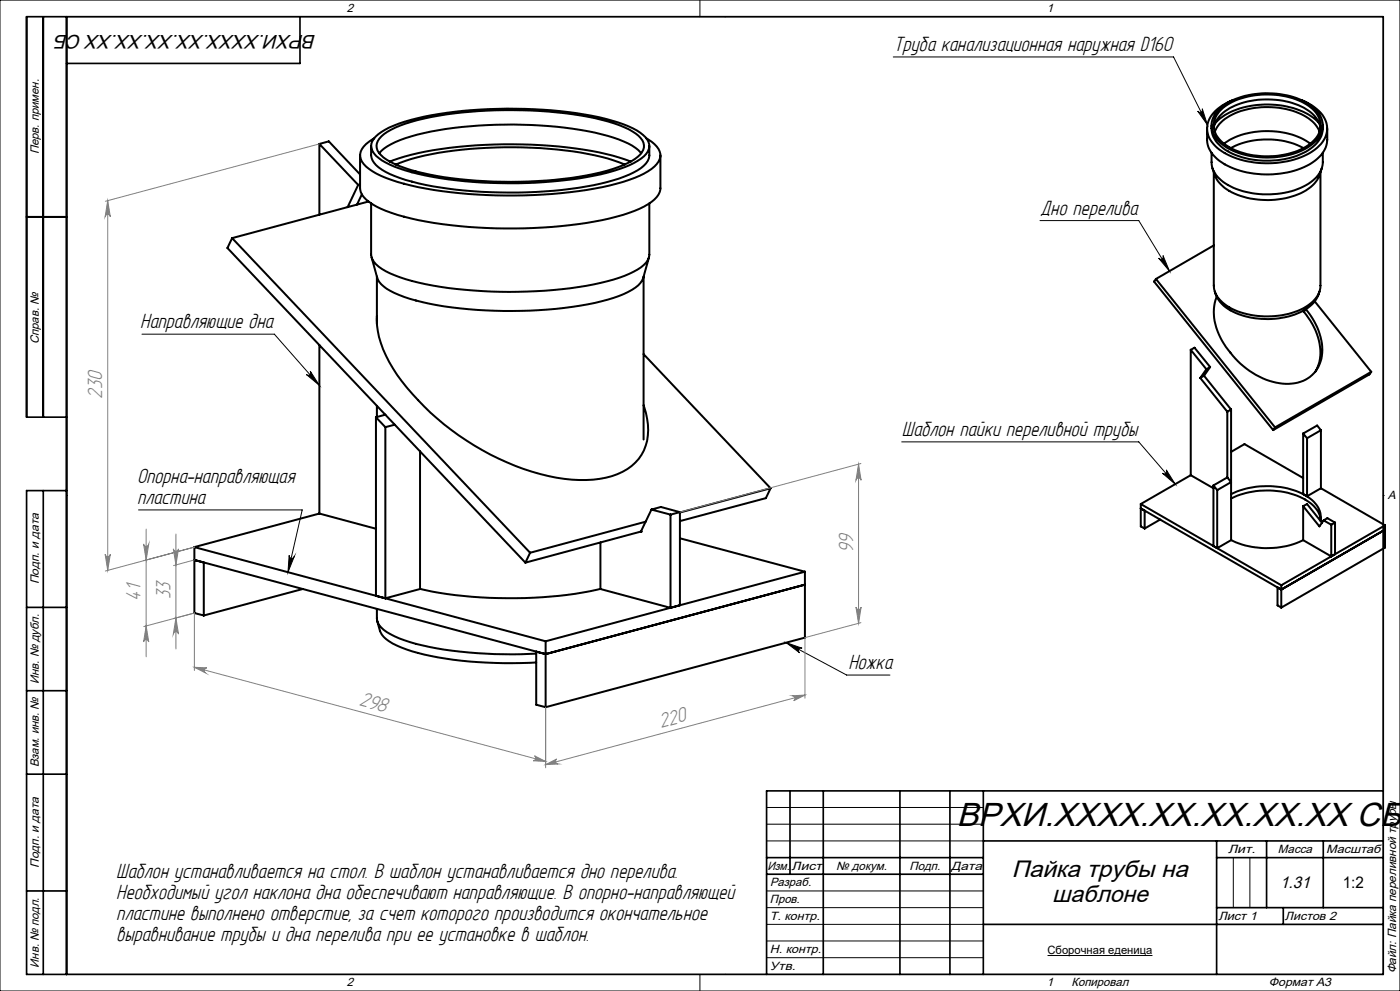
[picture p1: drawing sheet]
<svg xmlns="http://www.w3.org/2000/svg" width="420mm" height="297mm" viewBox="0 0 420 297" stroke-linecap="round" stroke-linejoin="round" font-family="sans-serif">
<g fill="none" stroke="#000" stroke-width=".6">
<path d="M362.1 38.5v3.4a9.4 9.4 0 0 0 6.1 7.8 28 28 0 0 0 25.5-.9 8.7 8.7 0 0 0 4.5-6.9v-3.4M363.5 37.6a8.1 8.1 0 0 0 4.8 7.7 26 26 0 0 0 24.2-.3 7.9 7.9 0 0 0 4.3-7.4M364.1 38.3a9 9 0 0 1 5.7-6.3 24.9 24.9 0 0 1 22.8 1.2 7.8 7.8 0 0 1 3.5 5.1M364.4 39.5a11.6 11.6 0 0 1 8-6.3 25 25 0 0 1 20.2 2.3 8.4 8.4 0 0 1 3.3 4M364.5 37a20.2 20.2 0 0 1 14.8-5.7 22.6 22.6 0 0 1 15.8 5l.7 .7M365.6 32.9a21.2 21.2 0 0 1 15.2-4.9 20.1 20.1 0 0 1 14 5 6.4 6.4 0 0 1-1 10.1 23.8 23.8 0 0 1-18.1 3.8 16.1 16.1 0 0 1-11.3-6.2 6 6 0 0 1 1.2-7.8zM365.8 33.4a19.5 19.5 0 0 1 14.7-5.1 19.7 19.7 0 0 1 13.8 4.9 6.1 6.1 0 0 1-.6 9.4 23.2 23.2 0 0 1-18.6 3.8 15 15 0 0 1-10.2-5.9 5.9 5.9 0 0 1 .9-7.1zM370 29.9a12 12 0 0 0-7.7 7 7.4 7.4 0 0 0 3.6 8 27.2 27.2 0 0 0 28.5 0 7.2 7.2 0 0 0 3-9.3 13 13 0 0 0-7.1-5.7M95.8 43.1v21.2M95.8 43.1l11.7 12.3M95.8 43.1l2.8-.7 9.4 9.9M107.5 55.4l-3.2 6.7"/>
<path d="M108 46.5v9.9a5.3 5.3 0 0 0 2.7 4.1 43.3 43.3 0 0 0 17 5.9 151.6 151.6 0 0 0 55.2-.9 32.8 32.8 0 0 0 13.4-5.7 4.8 4.8 0 0 0 1.8-3.4v-9.9M108 55.3l-.5 .1M108.5 58.3l-1.4 3M111.3 43.7v2.8a6.6 6.6 0 0 0 4.4 5 67.7 67.7 0 0 0 23.8 5.6 135.6 135.6 0 0 0 42.6-2.5 27.4 27.4 0 0 0 11-4.9 4.4 4.4 0 0 0 1.7-3.2v-2.8M112.3 41.4l-.6 .4a6.1 6.1 0 0 0-3.6 5.1 6.7 6.7 0 0 0 3.6 4.4 52.4 52.4 0 0 0 18.4 5.6 151.5 151.5 0 0 0 52.8-1.3 32.8 32.8 0 0 0 13.4-5.7 4 4 0 0 0 0-6.7l-2.4-1.8M112.6 41a23.3 23.3 0 0 1 10.5-5 135.4 135.4 0 0 1 52.1-1.7 44.1 44.1 0 0 1 16.9 5.5 4.6 4.6 0 0 1 2.5 4.9 8.2 8.2 0 0 1-4.5 4.2 69.3 69.3 0 0 1-24.1 5.5 128.4 128.4 0 0 1-44.3-3.3 19.5 19.5 0 0 1-9.5-5.1 3.4 3.4 0 0 1 .4-5zM113.8 45.9a16.1 16.1 0 0 1 7.8-4.5 115.6 115.6 0 0 1 40.4-3.8 80.2 80.2 0 0 1 25.2 4.8l2.5 1.3 1.8 1.3 .9 .9M114.4 40.8a25.4 25.4 0 0 1 10.8-4.8 130.9 130.9 0 0 1 55.3-.1 27.5 27.5 0 0 1 11 4.8 3.7 3.7 0 0 1-.2 6.3 36.5 36.5 0 0 1-15.4 5.6 134.7 134.7 0 0 1-49.3-.8 27.6 27.6 0 0 1-12.3-5.3 3.5 3.5 0 0 1 .1-5.7zM116.9 48.4a96.7 96.7 0 0 1 31.3-5.1 126 126 0 0 1 37.5 3.9l3.5 1.2M118.7 49.3a87 87 0 0 1 30.1-5.1 113.7 113.7 0 0 1 35.3 3.9l3.3 1.2M363.5 45.8v2.8a8.2 8.2 0 0 0 4.8 6.8 25.5 25.5 0 0 0 24.9-.8 7.6 7.6 0 0 0 3.6-6v-2.8M363.7 50.4a11.3 11.3 0 0 0 8.5 8.3 24.5 24.5 0 0 0 20.3-2.2 8.4 8.4 0 0 0 3.4-4l.6-2.1"/>
<path d="M364.1 51.6v34a7.9 7.9 0 0 0 4.7 6.5 24.7 24.7 0 0 0 23.7-.7 7.3 7.3 0 0 0 3.6-5.8v-34M367.2 43.1a24.2 24.2 0 0 1 21.4-2.4l2.5 1.1 2 1.3M369.3 44.4a24.3 24.3 0 0 1 21.7 0M8 65h12M69.6 71.4l89.4 94.3M69.6 71.4l-1.4 2.9 89.4 94.3M110.6 60.4l-41 11M111.3 61v15.3a6.6 6.6 0 0 0 4.4 5 67.7 67.7 0 0 0 23.8 5.6 130.3 130.3 0 0 0 44.5-3.1 22 22 0 0 0 9.8-5.1l1-2.2v-15.5M111.5 77.1l1.7 6.2a8.3 8.3 0 0 0 5.1 4.5 75.9 75.9 0 0 0 24.9 5.1 124.5 124.5 0 0 0 39.1-3.1 20.7 20.7 0 0 0 9.8-5l.8-1.4 1.8-6.3M364.1 73.6l-17.3 10M113.1 94.7a29.1 29.1 0 0 0 6 17.7 79.5 79.5 0 0 0 47.8 30.8 32.2 32.2 0 0 0 19.9-1.8 13.9 13.9 0 0 0 7.3-15.9l-1-4.1M113.1 82.9v14.2"/>
<path d="M193.1 82.9v48.8M346.8 83.6l35.7 44.5M346.8 83.6l-.6 .8 35.8 44.5M364.4 87.3a10.7 10.7 0 0 0 8 7.1 23.6 23.6 0 0 0 20.5-2.6 8.2 8.2 0 0 0 3-4.5M365 89a15.3 15.3 0 0 0 2.1 14 24.4 24.4 0 0 0 18.6 12 10 10 0 0 0 10.9-12 20.6 20.6 0 0 0-4.9-10.4M390.9 93.2l.3 .2M391.2 93.4a18.2 18.2 0 0 1 4.7 14.9l-1.3 3.1M391.7 92.7l-.5 .7M394.4 90.3l17 21.1M95.8 103.4v50.5M193.1 106.1l38.1 40.2M357.2 104.8v37.6"/>
<path d="M357.2 104.8l4.7 5.9M357.2 104.8l1.2-.6 4.6 5.8M360.1 113.3l8.1 10.1M361.2 112.6l-1.1 .7M361.2 112.6l8.1 10.1M361.9 110.7l-1.8 2.6M363 110l-1.1 .7M363 110l-1.8 2.6M411.4 111.4l-28.9 16.7M411.4 111.4l-.6 .8-28.8 16.7M112.8 125.1v53.5l2.8 .7M112.8 125.1l2.8 2.9"/>
<path d="M113.1 121.6v3.4M115.6 128v51.3M115.6 124.3l-2.8 .8M118.4 127.3l-2.8 .7M126 135.3v41.2l-10.4 2.8M368.2 123.4v19.7M369.3 122.7v39.2M369.3 122.7l-1.1 .7M369.3 135.4l4-2.3 17.6 10.2M382.5 128.1l-.5 .8M390.9 129.9l1.2 1.4M390.9 129.9v18.2l1.2 .6"/>
<path d="M392.1 131.3v17.4M396.3 128.9l-1.2-1.4-4.2 2.4M396.3 128.9l-4.2 2.4M396.3 128.9v17.4M95.8 153.9l17 4.6M95.8 153.9l-37.5 10.1M192.3 159.3h.1M192.3 159.3l-34.7 9.3M193.7 156.3l-34.7 9.4M195.4 152.7l-3.1 6.6M195.4 152.7l5.8 1.5M195.4 152.7l2.9-.8 5.7 1.6"/>
<path d="M201.2 154.2v28M204 153.5v27.9l-2.8 .8M204 153.5l-2.8 .7M231.2 146.3l-27.2 7.3M231.2 146.3l-1.4 3-25.8 6.9M342.2 152.4l42.2 24.3M342.2 151.1v6.7l1.2 .6M342.2 151.1l42.2 24.3M343.4 153v5.4M348.1 155.7l-4.7 2.7M357.2 142.4l6.8 3.9M357.2 142.4l-15 8.7"/>
<path d="M364 145.5v18.2l1.2 .6M364 145.5l1.2 1.4M365.2 146.9v17.4M368.2 143.1l1.1 1.4-4.1 2.4M368.2 143.1l-4.2 2.4M369.3 148.1a24.7 24.7 0 0 1 23.6 1.2 6.8 6.8 0 0 1 3.2 6.8M369.3 149.4a24.7 24.7 0 0 1 23.6 1.2 7.6 7.6 0 0 1 3.3 5M390.9 151.7v10.2M390.9 151.7l4.9 6.1 1.3-1.8M390.9 151.7l1.2-.6 4.5 5.6M396.3 146.3l-4.2 2.4M396.3 146.3l19.2 11.1"/>
<path d="M397.1 156l2.3 1.3M397.1 156l1.1-.7 2.3 1.3M399.4 157.3v9.5M400.5 156.6v9.5l-1.1 .7M400.5 156.6l-1.1 .7M415.5 158.7l-31.1 18M415.5 157.4v6.7l-31.1 18M415.5 157.4l-31.1 18M58.3 164v19.7l2.8 .8M58.3 164l105.4 28.2M90.8 176.5l-29.7 8M126 176.5a132.6 132.6 0 0 0 54.1 0"/>
<path d="M159 165.7l-1.4 2.9M180.1 162.6v13.9l21.1 5.7M204 161.3l37.5 10M241.5 175.2l-77.8 20.8M241.5 171.3v19.8l-77.8 20.8M241.5 171.3l-77.8 20.9M369.3 161.9a25.2 25.2 0 0 0 21.6 0M369.3 161.9l-4.1 2.4M384.4 176.7l-1.1-.7v5.4l1.1 .7M384.4 175.4v6.7M390.9 161.9l8.5 4.9M61.1 184.5v-15.9l-2.8-.8 105.4 28.2"/>
<path d="M113.1 182.5a6 6 0 0 0 1.2 5.5 23.8 23.8 0 0 0 10.5 5 126 126 0 0 0 36.1 2.9M113.2 186.2a7.9 7.9 0 0 0 2.7 5.4 32.2 32.2 0 0 0 13.4 5 128.3 128.3 0 0 0 31.6 1.9M163.7 192.2v19.7M163.7 196l-2.8-.7v15.9l2.8 .7"/>
</g>
<g fill="none" stroke="#000" stroke-width=".3">
<path d="M0 0h420v297h-420zM20 5h395v287h-395zM210 0v5M217.5 5h.1M268 17.1h84.1l10.1 20.3M359.3 33.3a.77 .77 0 0 0 1 .3 .77 .77 0 0 0 .4-1l1.5 4.8zM312 66.1h29.6l9.2 15.1M347.6 77.4a.76 .76 0 0 0 1 .2 .76 .76 0 0 0 .3-1l1.9 4.6zM42.6 100.2h39.7l13.5 15.3M91.9 112.3a.76 .76 0 0 0 1.1 0 .76 .76 0 0 0 .1-1.1l2.7 4.3zM270.5 132.4h71.1l11 12.7M20 148.5h.1"/>
<path d="M41.6 152.8h49.1l-4.3 18.7M348.7 141.8a.76 .76 0 0 0 1.1 .1 .76 .76 0 0 0 .1-1.1l2.7 4.3zM415 148.5h.1M86.7 166.4a.78 .78 0 0 0 .6 .9 .78 .78 0 0 0 1-.5l-1.9 4.7zM235.9 192.6l4.7 1.7a.78 .78 0 0 0-1 .3 .78 .78 0 0 0 .3 1zM235.9 192.6l18.1 9.7h13M230 242h65M230 247h65M230 252h65M370 257v15M375 257v15M230 267h65"/>
<path d="M230 272h65M230 277h65M210 292v5M217.5 292h.1M230 282h65M230 287h65M314.3 286.4h31.4"/>
</g>
<g fill="none" stroke="#808080" stroke-width=".3">
<path d="M95.8 43.1l-64.2 17.2M32.3 60.1l.8 4.8a.78 .78 0 0 0-.8-.6 .78 .78 0 0 0-.8 .6zM32.3 60.1v110.8M257.6 139.1v47.7M257.6 139.1l.7 4.8a.78 .78 0 0 0-.7-.7 .78 .78 0 0 0-.8 .7zM258.3 138.9l-54.3 14.6M43.9 158.6v38.2M31.5 166.1a.78 .78 0 0 0 .8 .7 .78 .78 0 0 0 .8-.7l-.8 4.8zM43.1 163a.78 .78 0 0 0 .8 .7 .78 .78 0 0 0 .7-.7l-.7 4.8zM52 164.5a.78 .78 0 0 0 .8 .7 .78 .78 0 0 0 .8-.7l-.8 4.8zM52.8 160.1v34.4M58.3 167.8l-6.2 1.7"/>
<path d="M58.3 164l-26.7 7.1M43.9 187.6l.7 4.8a.78 .78 0 0 0-.7-.7 .78 .78 0 0 0-.8 .7zM52.8 185.2l.8 4.8a.78 .78 0 0 0-.8-.7 .78 .78 0 0 0-.8 .7zM58.3 200l3.8 .2a.84 .84 0 0 0-.8 .6 .84 .84 0 0 0 .4 .9zM58.3 183.7l-6.2 1.7M58.3 183.7l-15.2 4.1M58.3 183.7v17.2M58.3 200l105.4 28.2M256.8 182a.78 .78 0 0 0 .8 .7 .78 .78 0 0 0 .7-.7l-.7 4.8zM258.3 186.6l-16.8 4.5v18.2M163.7 211.9v18.2M237.7 208.5l3.8-.2-3.4 1.7a.81 .81 0 0 0 .4-.9 .81 .81 0 0 0-.8-.6z"/>
<path d="M241.5 208.3l-77.8 20.9M160.3 226.5l3.4 1.7-3.8-.2a.82 .82 0 0 0 .8-.6 .82 .82 0 0 0-.4-.9zM163.7 229.2l3.3-1.7a.83 .83 0 0 0-.3 .9 .83 .83 0 0 0 .7 .5z"/>
</g>
<g fill="none" stroke="#000" stroke-width=".5">
<path d="M13 5v120M20 5v287M90 5v14h-70M8 65h12M20 125h-12v-120h407v287h-407v-145h12M13 147v145M8 182h12M8 207h12M8 232h12M237 237v25M247 237v55M270 237v55"/>
<path d="M285 237v55M295 237v55M415 237h-185v55M230 257h65M295 252h120M365 252v40M365 257h50M380 252v20M397 252v20M8 267h12M230 262h65M295 277h120"/>
<path d="M365 272h50M385 272v5"/>
</g>
<path d="M235.9 192.6l4.7 1.7a.78 .78 0 0 0-1 .3 .78 .78 0 0 0 .3 1zM86.7 166.4a.78 .78 0 0 0 .6 .9 .78 .78 0 0 0 1-.5l-1.9 4.7zM91.9 112.3a.76 .76 0 0 0 1.1 0 .76 .76 0 0 0 .1-1.1l2.7 4.3zM359.3 33.3a.77 .77 0 0 0 1 .3 .77 .77 0 0 0 .4-1l1.5 4.8zM347.6 77.4a.76 .76 0 0 0 1 .2 .76 .76 0 0 0 .3-1l1.9 4.6zM348.7 141.8a.76 .76 0 0 0 1.1 .1 .76 .76 0 0 0 .1-1.1l2.7 4.3z" fill="#000"/>
<g fill="#808080">
<path d="M237.7 208.5l3.8-.2-3.4 1.7a.81 .81 0 0 0 .4-.9 .81 .81 0 0 0-.8-.6zM163.7 229.2l3.3-1.7a.83 .83 0 0 0-.3 .9 .83 .83 0 0 0 .7 .5z"/>
<path d="M52.8 185.2l.8 4.8a.78 .78 0 0 0-.8-.7 .78 .78 0 0 0-.8 .7zM52 164.5a.78 .78 0 0 0 .8 .7 .78 .78 0 0 0 .8-.7l-.8 4.8z"/>
<path d="M43.1 163a.78 .78 0 0 0 .8 .7 .78 .78 0 0 0 .7-.7l-.7 4.8zM43.9 187.6l.7 4.8a.78 .78 0 0 0-.7-.7 .78 .78 0 0 0-.8 .7zM257.6 139.1l.7 4.8a.78 .78 0 0 0-.7-.7 .78 .78 0 0 0-.8 .7zM256.8 182a.78 .78 0 0 0 .8 .7 .78 .78 0 0 0 .7-.7l-.7 4.8zM32.3 60.1l.8 4.8a.78 .78 0 0 0-.8-.6 .78 .78 0 0 0-.8 .6zM31.5 166.1a.78 .78 0 0 0 .8 .7 .78 .78 0 0 0 .8-.7l-.8 4.8z"/>
<path d="M58.3 200l3.8 .2a.84 .84 0 0 0-.8 .6 .84 .84 0 0 0 .4 .9zM160.3 226.5l3.4 1.7-3.8-.2a.82 .82 0 0 0 .8-.6 .82 .82 0 0 0-.4-.9z"/>
</g>
<text font-size="10" x="287" y="247.6">ВРХИ.XXXX.XX.XX.XX.XX СБ</text>
<g font-size="7.1">
<text x="303.5" y="262.9">Пайка трубы на</text>
<text x="315.7" y="270.4">шаблоне</text>
</g>
<g font-size="6.9">
<text x="268" y="15.4">Труба канализационная наружная D160</text>
<text x="312.1" y="64.4">Дно перелива</text>
<text x="42.1" y="98.4">Направляющие дна</text>
<text x="270.6" y="130.7">Шаблон пайки переливной трубы</text>
<text x="41.1" y="144.9">Опорна-направляющая</text>
<text x="41.1" y="151.1">пластина</text>
<text x="254.5" y="200.6">Ножка</text>
<text x="34.9" y="263.3">Шаблон устанавливается на стол. В шаблон устанавливается дно перелива.</text>
<text x="34.9" y="269.5">Необходимый угол наклона дна обеспечивают направляющие. В опорно-направляющей</text>
<text x="34.9" y="275.7">пластине выполнено отверстие, за счет которого производится окончательное</text>
<text x="34.9" y="282">выравнивание трубы и дна перелива при ее установке в шаблон.</text>
</g>
<g font-size="6.9" fill="#808080">
<text x="30.7" y="119.5" transform="rotate(-90 30.7 119.5)">230</text>
<text x="255.9" y="165.7" transform="rotate(-90 255.9 165.7)">99</text>
<text x="42.2" y="180" transform="rotate(-90 42.2 180)">41</text>
<text x="51.1" y="179.7" transform="rotate(-90 51.1 179.7)">33</text>
<text x="107.5" y="211.4" transform="rotate(15 107.5 211.4)">298</text>
<text x="198.2" y="218.2" transform="rotate(-15 198.2 218.2)">220</text>
</g>
<text font-size="5.8" x="94.9" y="10.4" transform="rotate(-180 94.9 10.4)">ВРХИ.XXXX.XX.XX.XX.XX СБ</text>
<text font-size="5" x="384" y="266">1.31</text>
<text font-size="4.8" x="402.8" y="266">1:2</text>
<g font-size="3.6">
<text x="104" y="3.6">2</text>
<text x="314" y="3.6">1</text>
<text x="11.6" y="46.3" transform="rotate(-90 11.6 46.3)">Перв. примен.</text>
<text x="11.6" y="103.2" transform="rotate(-90 11.6 103.2)">Справ. №</text>
<text x="416.4" y="149.6">A</text>
<text x="11.6" y="175.1" transform="rotate(-90 11.6 175.1)">Подп. и дата</text>
<text x="11.6" y="205" transform="rotate(-90 11.6 205)">Инв. № дубл.</text>
<text x="11.6" y="230" transform="rotate(-90 11.6 230)">Взам. инв. №</text>
<text x="368.4" y="255.6">Лит.</text>
<text x="383.4" y="255.6">Масса</text>
<text x="397.8" y="255.6">Масштаб</text>
<text x="11.6" y="260.1" transform="rotate(-90 11.6 260.1)">Подп. и дата</text>
<text x="230.2" y="260.6">Изм.</text>
<text x="237.5" y="260.6">Лист</text>
<text x="250.9" y="260.6">№ докум.</text>
<text x="272.9" y="260.6">Подп.</text>
<text x="285.4" y="260.6">Дата</text>
<text x="231" y="265.6">Разраб.</text>
<text x="231" y="275.6">Т. контр.</text>
<text x="231" y="270.6">Пров.</text>
<text x="365.5" y="275.6">Лист 1</text>
<text x="385.5" y="275.6">Листов 2</text>
<text x="231" y="285.6">Н. контр.</text>
<text x="11.6" y="290" transform="rotate(-90 11.6 290)">Инв. № подл.</text>
<text x="231" y="290.6">Утв.</text>
<text x="418.9" y="291.8" transform="rotate(-90 418.9 291.8)">Файл: Пайка переливной трубы</text>
<text x="104" y="295.6">2</text>
<text x="314" y="295.6">1</text>
<text x="321.5" y="295.6">Копировал</text>
<text x="380.7" y="295.6">Формат А3</text>
</g>
<text font-size="3.4" x="314.3" y="286">Сборочная еденица</text>
</svg>
